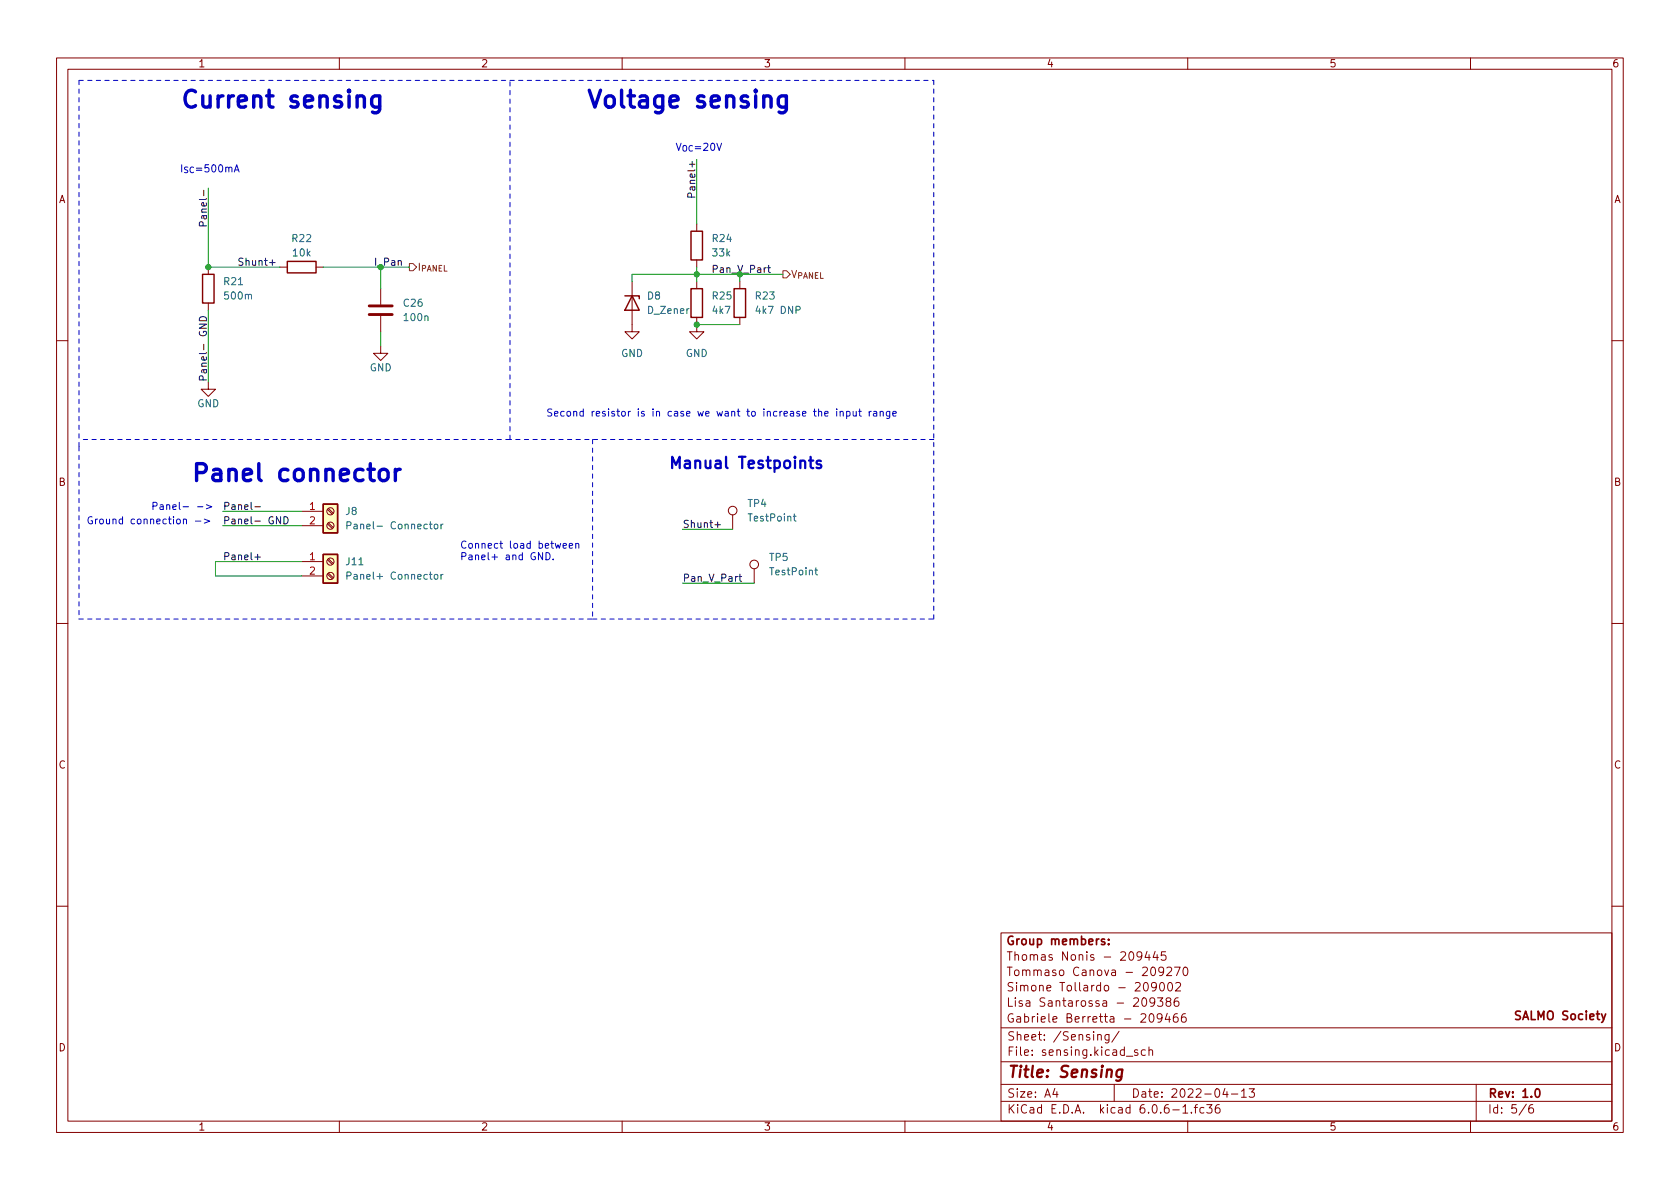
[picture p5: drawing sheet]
<svg xmlns="http://www.w3.org/2000/svg" width="297mm" height="210mm" viewBox="0 0 297 210" stroke-linecap="round" stroke-linejoin="round" font-family="sans-serif">
<g fill="none" stroke="#840000" stroke-width=".18">
<path d="M10 10.2h277v190.1h-277zM12 12.2h273v186.1h-273zM60 10.2v2M110 10.2v2M160 10.2v2M210 10.2v2M260 10.2v2M123.2 39.6v1.3M36.8 47.2v1.3M36.8 53.6v1.3M49.5 47.2h1.3M55.9 47.2h1.2"/>
<path d="M67.3 51v2.8M67.3 55.9v2.8M111.8 49.8v8.9h1.2l-1.2 1.2-1.3-1.2h1.3M123.2 56.1v2.6h1.3l-1.3 1.2-1.3-1.2h1.3M123.2 46v1.2M123.2 49.8v1.2M130.8 49.8v1.2M130.8 56.1v1.3M10 60.2h2M36.8 67.6v1.2h1.3l-1.3 1.3-1.2-1.3h1.2M67.3 61.2v1.3h1.3l-1.3 1.2-1.3-1.2h1.3M285 60.2h2"/>
<path d="M53.3 99.3h3.8M53.3 90.4h3.8M53.3 93h3.8M57.9 99l.9 .8M57.9 92.6l.9 .9M57.9 90.1l.9 .8M58.1 98.8l.8 .8M58.1 92.5l.8 .8M58.1 89.9l.8 .8M129.5 91.1v2.5M10 110.2h2M53.3 101.8h3.8"/>
<path d="M57.9 101.5l.9 .9M58.1 101.3l.8 .9M133.3 100.6v2.5M285 110.2h2M10 160.2h2M177 165h108v33.3h-108zM201.9 168.9l-.3 .3h-.3l-.3-.3 .2-.5 .4-.1 .2 .1a.99 .99 0 0 1-.3 1.4h-.3M202 176.6l.2-.1a.81 .81 0 0 1 .6 .6 .81 .81 0 0 1-.3 .8l-.1 .1a.81 .81 0 0 1-.4-1.4zM202.3 173.9l.2-.2a.81 .81 0 0 1 .6 .7 .81 .81 0 0 1-.3 .8h-.1a.81 .81 0 0 1-.4-1.3zM202.8 168.2l-.3 1.1h.9M203.2 168.8v1M203.3 179.4l.2-.1a.81 .81 0 0 1 .6 .6 .81 .81 0 0 1-.3 .8l-.1 .1a.81 .81 0 0 1-.4-1.4z"/>
<path d="M204.2 177.1l-.3 .3h-.3l-.3-.3 .2-.6h.4l.2 .1a.99 .99 0 0 1-.4 1.4h-.2M204.2 168.2l-.3 1.1h.9M204.5 174.4l-.3 .3h-.3l-.3-.3 .1-.6 .5-.1 .2 .2a.99 .99 0 0 1-.4 1.3h-.3M204.6 168.8v1M204.7 176.5h.9l-.5 .5 .4 .2v.6l-.2 .2h-.4l-.2-.2M205.2 173.9l.2-.2a.81 .81 0 0 1 .6 .7 .81 .81 0 0 1-.3 .8h-.2a.81 .81 0 0 1-.3-1.3zM205.5 179.9l-.3 .3h-.3l-.3-.3 .1-.6h.5l.2 .1a.99 .99 0 0 1-.4 1.4h-.3M205.7 171.7l-.2 .2h-.5l-.1-.2 .1-.6 .5-.1 .2 .2a.99 .99 0 0 1-.4 1.3h-.3M206.1 168.3h-.7l-.1 .7 .2-.1h.5l.2 .3-.1 .5-.2 .1-.6-.1M206.3 171.2l.6-.2 .2 .2 .1 .2-1 1.1h1M206.4 179.2l-.4 1.1h1M206.5 177.1l-.3-.3v-.2l.3-.1h.4l.1 .2v.3l-.7 .2-.1 .2v.4l.3 .2 .4-.1 .1-.2v-.3l-.3-.3"/>
<path d="M206.6 173.9l.2-.2a.81 .81 0 0 1 .6 .7 .81 .81 0 0 1-.3 .8h-.1a.81 .81 0 0 1-.4-1.3zM206.7 179.8v1M207.7 171h1l-.7 1.5M207.9 173.9l.6-.2 .2 .2v.3l-.9 1h.9M208.2 179.3a.59 .59 0 0 0-.7 .6v.6l.1 .2 .4 .1 .2-.2 .1-.5-.1-.2-.5-.1-.2 .3M208.3 176.5a.59 .59 0 0 0-.7 .6v.6l.1 .2 .5 .1 .2-.2 .1-.5-.2-.2-.4-.1-.3 .3M209.3 171.2l.2-.2a.81 .81 0 0 1 .6 .6 .81 .81 0 0 1-.3 .8l-.1 .1a.81 .81 0 0 1-.4-1.3zM209.6 179.3a.59 .59 0 0 0-.7 .6v.6l.1 .2 .5 .1 .2-.2v-.5l-.1-.2-.4-.1-.3 .3M285 160.2h2M60 198.3v2M110 198.3v2M160 198.3v2"/>
<path d="M177 194.8h108M177 191.8h108M177 187.8h108M177 181.8h108M186.5 192.5l-.4 1h1M186.9 193v1M194.1 183.1l.2-.2 .3 .1 .1 .9M196.1 182.9v1.2l-.3 .3h-.4M196.1 183l-.5-.1-.2 .3v.4l.1 .3h.6M197 191.8v3M197.9 182.4l-1.3 1.9M199.1 186.8h1.2"/>
<path d="M201.1 185.7l-.3-.1-.2 .2v.3l.5 .1v.4h-.5M202.5 185.7l-.4-.1-.3 .3v.4l.1 .3h.6M203.1 185.8l.3-.2 .3 .1 .1 .9M203.1 185.1v1.5M209.1 195.8l.5-.5v1.5M209.1 196.8h.9M210 198.3v2M210.6 196.7v.1M211.1 195.8h.6M211.7 195.3l-.3 .2v1.3M212.9 195.9l-.5-.1-.3 .3v.4l.2 .3h.6M213.4 195.3h.9l-.5 .6 .4 .1v.7l-.2 .1h-.4l-.2-.1"/>
<path d="M215.6 195.3a.59 .59 0 0 0-.7 .7v.5l.1 .3h.4l.2-.1 .1-.5-.1-.2-.5-.1-.2 .3M216.6 192.5l-.4 1h.9M216.9 193v1M217.7 193.5h1.2M219.5 193l.4-.5v1.5M219.5 194h.9M220.9 192.5h.9l-.5 .6 .4 .1v.7l-.2 .1h-.4l-.2-.1M260 198.3v2M261 191.8v6.5M269.9 195.3l-1.3 1.9M271 195.3a.6 .6 0 0 0-.7 .7v.5l.1 .3h.5l.2-.1 .1-.5-.2-.2-.4-.1-.3 .3"/>
<circle cx="58.4" cy="99.3" r=".63"/>
<circle cx="58.4" cy="93" r=".63"/>
<circle cx="58.4" cy="90.4" r=".63"/>
<circle cx="129.5" cy="90.3" r=".76"/>
<circle cx="133.3" cy="99.8" r=".76"/>
<circle cx="58.4" cy="101.8" r=".63"/>
</g>
<path d="M195.3 166.1l-.4-.1-.2 .3 .1 .2 .5 .1v.4h-.6M196 166.9v.1M196 166.1v.2M268.8 178.9l-.6-.1-.2 .1v.5l.7 .3 .1 .3-.3 .3-.5-.1M271.6 192.6l.2-.1a.82 .82 0 0 1 .6 .7 .82 .82 0 0 1-.3 .8h-.2a.81 .81 0 0 1-.6-.6 .81 .81 0 0 1 .3-.8z" fill="none" stroke="#840000" stroke-width=".3"/>
<path d="M198.4 189.2a.66 .66 0 0 0-1 .3v.6l.1 .3 .2 .1 .6-.1M198.4 189.1l-.2 1.6a.6 .6 0 0 1-.9 .3" fill="none" stroke="#840000" stroke-width=".4"/>
<path d="M35.8 48.5h2v5.1h-2zM50.8 46.2h5.1v2.1h-5.1zM110.5 52.3h2.5v.5M111.8 52.3l1.2 2.6h-2.5zM122.2 51h2v5.1h-2zM122.2 40.9h2v5.1h-2zM129.8 51h2v5.1h-2zM57.1 98h2.6v5.1h-2.6zM57.1 89.1h2.6v5.1h-2.6z" fill="none" stroke="#840000" stroke-width=".25"/>
<path d="M65.3 55.6h4M65.3 54.1h4" fill="none" stroke="#840000" stroke-width=".51"/>
<g fill="#ffffc2" stroke="#ffffc2" stroke-width=".18">
<path d="M57.1 98h2.6v5.1h-2.6z"/>
<path d="M57.1 89.1h2.6v5.1h-2.6z"/>
</g>
<path d="M61.3 92.9h.6l.2-.2-.1-.3-.7-.1v1.2M76.8 92.8l.2-.1 .4 .1v.5l-.1 .2h-.3l-.2-.1zM78 92.7v.8M78.3 92.7l-.3 .2M140.3 91.3h.4M140.4 90.9v1.1l.3 .1M61.3 101.8h.6l.2-.2-.1-.3-.7-.1v1.2M76.8 101.7l.2-.1 .4 .1v.5l-.1 .2h-.3l-.2-.1zM78 101.6v.8M78.3 101.6l-.3 .2M144.1 100.8h.5M144.3 100.4v1.1l.3 .2" fill="none" stroke="#006464" stroke-width=".18"/>
<path d="M72.4 46.6h.6l.7 .6-.7 .7h-.6zM138.4 47.9h.7l.6 .6-.6 .6h-.7z" fill="none" stroke="#725600" stroke-width=".18"/>
<g fill="none" stroke="#0f0f0f" stroke-width=".18">
<path d="M35.9 39.9l-.1-.6-.1-.1-.3 .1-.2 .6h1.3M122.3 34.9l-.1-.6-.2-.2-.3 .1-.1 .7h1.3M35.2 57.3h1.3l-1.3 .7h1.3M35.3 56.2a.68 .68 0 0 1 .8-.2 .68 .68 0 0 1 .4 .7h-1.3zM47.7 46.4h.9M48.2 45.9v1M135.7 47.3h.5M135.9 46.9v1.1l.3 .2M45.1 89.6h.9M45.1 98.5h.9M45.6 98v1M49.6 91.4v1.2l-.7-1.2v1.2"/>
<path d="M50.2 91.4a.64 .64 0 0 1 .7 .6 .64 .64 0 0 1-.7 .6zM126.4 92.8h1M126.9 92.3v1M130.6 102h.5M130.8 101.5v1.1l.3 .2"/>
</g>
<g fill="none" stroke="#0000c2" stroke-width=".18">
<path d="M145.8 73.2l.6-.2v-.2l-.4-.1-.2 .2 .1 .6h.5M147.9 72.3v.1M147.9 72.7v.9M148.5 72.9l.2-.2 .3 .1 .1 .8M148.5 72.7v.9M149.7 72.8l.4-.1 .2 .3-.1 .5h-.5M149.7 72.7v1.3M150.8 72.7l.1 .8 .3 .1 .2-.1M151.4 72.7v.9M151.8 72.7h.5M152 72.3v1.1l.3 .2M153.7 72.7v.9"/>
<path d="M154 72.7l-.3 .3M154.5 72.8h.5v.8M155 73l-.4 .1-.2 .2 .2 .3 .4-.1M155.6 72.9l.2-.2 .3 .1 .1 .8M155.6 72.7v.9M157.3 72.7v1.1l-.2 .2h-.3M157.3 72.8l-.3-.1-.3 .3 .1 .5h.5M157.9 73.2l.6-.2-.1-.2-.4-.1-.1 .2v.6h.5M32.4 91.9l.2-.1 .3 .1 .1 .7M34.5 92.2h1M34.9 89.6h1M36.1 91.8l1 .4-1 .3"/>
<path d="M36.5 89.3l1 .3-1 .4M95.9 97.7v1.3l-.7-1.3v1.3M96.5 97.7a.64 .64 0 0 1 .8 .7 .64 .64 0 0 1-.8 .6zM97.8 98.9v.1M99.6 96.5l.6-.1-.1-.2-.4-.1-.1 .2v.6h.5M100.6 96.5l.7-.1-.1-.2-.4-.1-.2 .2 .1 .6h.5M101.8 96.2l.2-.1 .3 .1v.7M101.8 96.1v.8"/>
</g>
<path d="M143 81.4h.8M143.3 80.8v1.7l.1 .2 .4 .1M145.1 81.5l-.4-.1-.3 .3 .1 .3 .6 .2 .1 .2-.1 .3-.2 .1-.5-.1" fill="none" stroke="#0000c2" stroke-width=".4"/>
<path d="M67.1 17v2.4a.81 .81 0 0 1-1.2 .4M67.1 17.1l-.2-.1h-.6l-.3 .1-.3 .4v.9l.3 .4 .3 .2h.6l.2-.2M139 17v2.4a.81 .81 0 0 1-1.2 .4M139 17.1l-.2-.1h-.6l-.4 .2-.2 .3v.9l.3 .4 .3 .2h.6l.2-.2M67.3 83.1a.81 .81 0 0 1 1.3 .5v.8a.81 .81 0 0 1-.8 .6 .81 .81 0 0 1-.8-.6v-.8zM69.9 83v2M70.8 83a.77 .77 0 0 0-.9 .6" fill="none" stroke="#0000c2" stroke-width=".6"/>
<path d="M14 14.2h76.2M90.2 14.2h74.9M165.1 14.2v63.5M14 79v-64.8M14 79v30.5M90.2 77.7v-63.5M90.2 77.7h-76.2M104.8 77.7v31.8M165.1 77.7h-74.9M14 109.5h91.4M104.8 109.5h60.3M165.1 109.5v-31.8" fill="none" stroke="#0000c2" stroke-width=".18" stroke-dasharray=".8 .8"/>
<g fill="none" stroke="#009600" stroke-width=".18">
<path d="M36.8 33.3v13.9h12.7M123.2 28.2v11.4M36.8 54.9v12.7M57.1 47.2h15.3M67.3 47.2v3.8M67.3 58.7v2.5M123.2 57.4h7.6M123.2 47.2v2.6M130.8 48.5v1.3M138.4 48.5h-26.6v1.3M39.4 90.4h13.9M39.4 93h13.9"/>
<path d="M53.3 99.3h-15.2v2.5h15.2M120.6 93.6h8.9M120.6 103.1h12.7"/>
</g>
<g fill="#009600" stroke="#009600" stroke-width=".18">
<circle cx="36.8" cy="47.2" r=".46"/>
<circle cx="123.2" cy="57.4" r=".46"/>
<circle cx="123.2" cy="48.5" r=".46"/>
</g>
<g font-size="4.2" fill="#0000c2">
<text x="31.7" y="19.1">Current sensing</text>
<text x="103.5" y="19.1">Voltage sensing</text>
<text x="33.7" y="85.1">Panel connector</text>
</g>
<text font-size="2.8" fill="#0000c2" x="118.1" y="82.9">Manual Testpoints</text>
<text font-size="2.8" fill="#840000" x="178" y="190.6">Title: Sensing</text>
<g font-size="2.1" fill="#840000">
<text x="177.7" y="167.1">Group members:</text>
<text x="177.9" y="169.9">Thomas Nonis - 209445</text>
<text x="177.9" y="172.6">Tommaso Canova - 209270</text>
<text x="177.9" y="175.3">Simone Tollardo - 209002</text>
<text x="177.9" y="178">Lisa Santarossa - 209386</text>
<text x="177.9" y="180.8">Gabriele Berretta - 209466</text>
<text x="178" y="184">Sheet: /Sensing/</text>
<text x="268.7" y="180.4">SALMO Society</text>
<text x="178" y="186.7">File: sensing.kicad_sch</text>
<text x="178" y="196.9">KiCad E.D.A. kicad 6.0.6-1.fc36</text>
<text x="178" y="194.1">Size: A4</text>
<text x="200" y="194.1">Date: 2022-04-13</text>
<text x="263" y="194.1">Rev: 1.0</text>
<text x="263" y="196.9">Id: 5/6</text>
</g>
<g font-size="1.8" fill="#840000">
<text x="35" y="11.9">1</text>
<text x="85" y="11.9">2</text>
<text x="135" y="11.9">3</text>
<text x="185" y="11.9">4</text>
<text x="235" y="11.9">5</text>
<text x="285" y="11.9">6</text>
<text x="10.3" y="35.9">A</text>
<text x="285.3" y="35.9">A</text>
<text x="10.3" y="85.9">B</text>
<text x="285.3" y="85.9">B</text>
<text x="10.3" y="135.9">C</text>
<text x="285.3" y="135.9">C</text>
<text x="10.3" y="185.9">D</text>
<text x="285.3" y="185.9">D</text>
<text x="35" y="199.9">1</text>
<text x="85" y="199.9">2</text>
<text x="135" y="199.9">3</text>
<text x="185" y="199.9">4</text>
<text x="235" y="199.9">5</text>
<text x="285" y="199.9">6</text>
</g>
<g font-size="1.8" fill="#0000c2">
<text x="119.4" y="26.7">V_{OC}=20V</text>
<text x="31.7" y="30.5">I_{SC}=500mA</text>
<text x="96.5" y="73.6">Second resistor is in case we want to increase the input range</text>
<text x="15.2" y="92.7">Ground connection -&gt;</text>
<text x="26.7" y="90.2">Panel- -&gt;</text>
<text x="81.3" y="97">Connect load between</text>
<text x="81.3" y="99">Panel+ and GND.</text>
</g>
<g font-size="1.8" fill="#0f0f0f">
<text x="122.9" y="33.9" transform="rotate(-90 122.9 33.9)">Panel+</text>
<text x="36.6" y="38.6" transform="rotate(-90 36.6 38.6)">Panel-</text>
<text x="41.9" y="47">Shunt+</text>
<text x="36.6" y="67.6" transform="rotate(-90 36.6 67.6)">Panel- GND</text>
<text x="39.4" y="90.2">Panel-</text>
<text x="39.4" y="92.7">Panel- GND</text>
<text x="120.6" y="93.3">Shunt+</text>
<text x="39.4" y="99">Panel+</text>
<text x="120.6" y="102.9">Pan_V_Part</text>
</g>
<g font-size="1.8" fill="#006464">
<text x="51.7" y="42.8">R22</text>
<text x="51.9" y="45.3">10k</text>
<text x="126" y="42.8">R24</text>
<text x="126.1" y="45.3">33k</text>
<text x="39.7" y="50.4">R21</text>
<text x="39.8" y="53">500m</text>
<text x="114.5" y="53">D8</text>
<text x="126" y="53">R25</text>
<text x="133.7" y="53">R23</text>
<text x="71.4" y="54.2">C26</text>
<text x="71.6" y="56.8">100n</text>
<text x="114.6" y="55.5">D_Zener</text>
<text x="126.1" y="55.5">4k7</text>
<text x="134" y="55.5">4k7 DNP</text>
<text x="65.3" y="65.7">GND</text>
<text x="109.8" y="63.1">GND</text>
<text x="121.2" y="63.1">GND</text>
<text x="34.9" y="72">GND</text>
<text x="132.3" y="89.7">TP4</text>
<text x="61.1" y="91.1">J8</text>
<text x="62.4" y="93.6">Panel- Connector</text>
<text x="132.5" y="92.2">TestPoint</text>
<text x="61.3" y="99.9">J11</text>
<text x="136.1" y="99.2">TP5</text>
<text x="136.3" y="101.7">TestPoint</text>
<text x="62.2" y="102.5">Panel+ Connector</text>
</g>
<g font-size="1.8" fill="#009600">
<text x="66" y="47">I_Pan</text>
<text x="125.7" y="48.2">Pan_V_Part</text>
</g>
<g font-size="1.8" fill="#725600">
<text x="73.8" y="47.9">I_{PANEL}</text>
<text x="139.8" y="49.1">V_{PANEL}</text>
</g>
<g font-size="1.8" fill="#a90000">
<text x="54.8" y="90.2">1</text>
<text x="54.8" y="92.7">2</text>
<text x="54.8" y="99.1">1</text>
<text x="54.8" y="101.6">2</text>
</g>
</svg>
